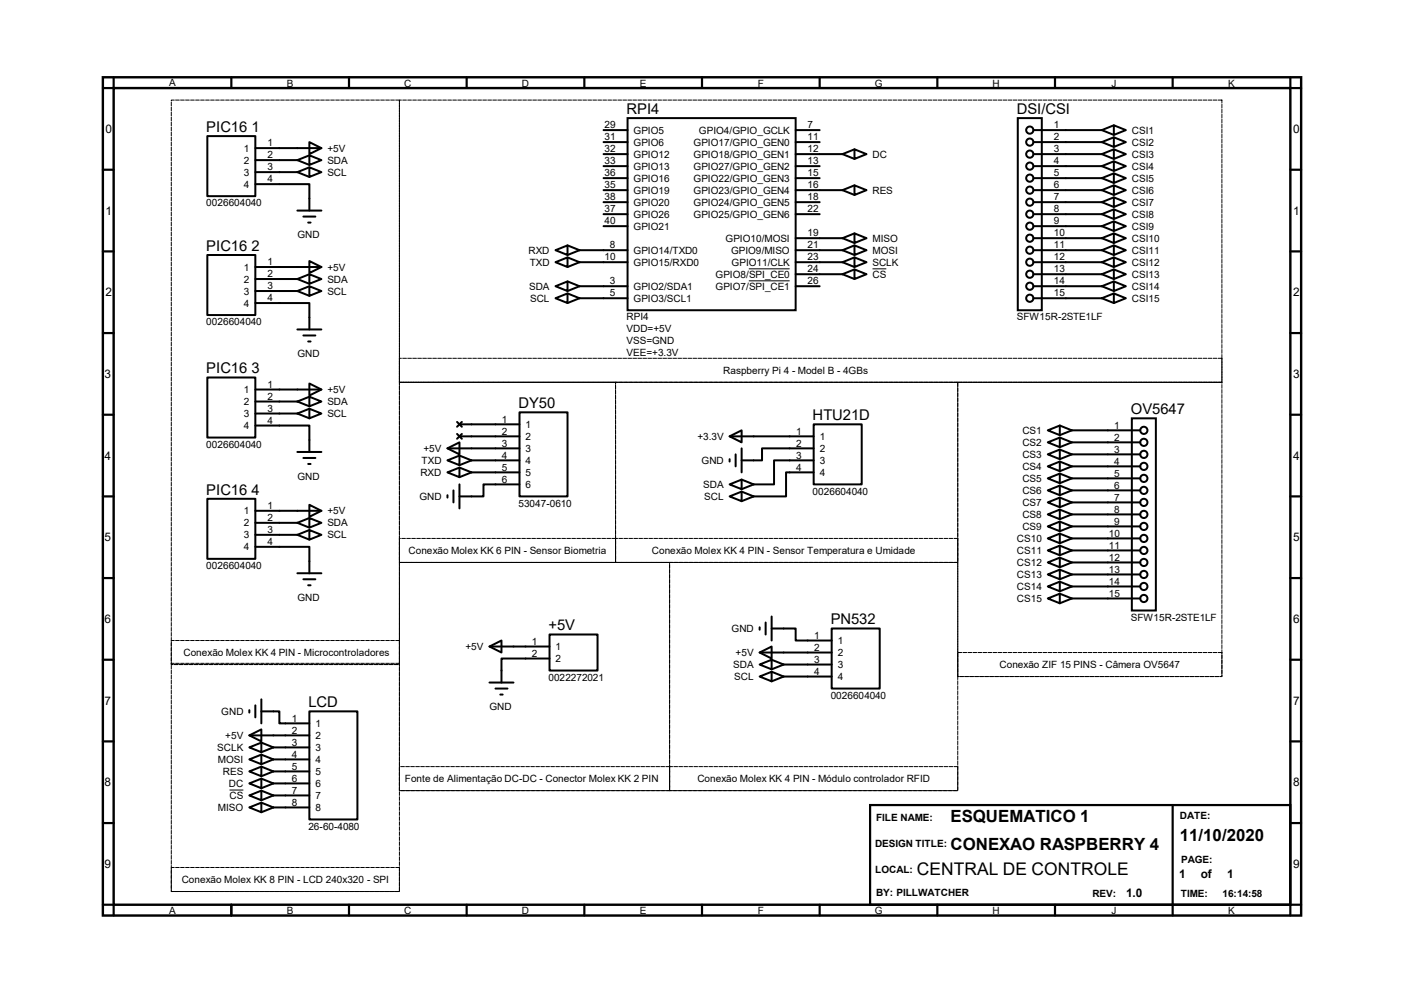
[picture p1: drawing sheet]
<svg xmlns="http://www.w3.org/2000/svg" width="297mm" height="210mm" viewBox="0 0 297 210" stroke-linecap="round" stroke-linejoin="round" font-family="sans-serif">
<path d="M21.8 16.3h253.5v177.3h-253.5zM24 18.6h249v172.7h-249z" fill="none" stroke="#000" stroke-width=".51"/>
<g fill="none" stroke="#000" stroke-width=".47">
<path d="M24 16.3v2.3h-2.2M48.9 16.3v2.3M73.8 16.3v2.3M98.7 16.3v2.3M123.6 16.3v2.3M148.5 16.3v2.3M173.4 16.3v2.3M198.3 16.3v2.3M223.2 16.3v2.3M248.1 16.3v2.3M273 16.3v2.3h2.3M21.8 35.9h2.2"/>
<path d="M273 35.9h2.3M21.8 53.2h2.2M273 53.2h2.3M21.8 70.4h2.2M273 70.4h2.3M21.8 87.7h2.2M273 87.7h2.3M21.8 105h2.2M273 105h2.3M21.8 122.3h2.2M21.8 139.5h2.2M273 122.3h2.3"/>
<path d="M273 139.5h2.3M21.8 156.8h2.2M273 156.8h2.3M21.8 174.1h2.2M184.1 170.3h88.9v21h-88.9zM248.1 170.3v23.3M273 174.1h2.3M21.8 191.3h2.2v2.3M48.9 191.3v2.3M73.8 191.3v2.3M98.7 191.3v2.3M123.6 191.3v2.3"/>
<path d="M148.5 191.3v2.3M173.4 191.3v2.3M198.3 191.3v2.3M223.2 191.3v2.3M275.3 191.3h-2.3v2.3"/>
</g>
<g fill="none" stroke="#000" stroke-width=".42">
<path d="M43.9 28.8h10.1v12.7h-10.1zM54 38.9h11.4v5.6M54 33.9h8.9M54 36.4h8.9M54 31.3h14M62.9 33.9l2.5 1M62.9 36.4l2.5 1M65.4 32.9l2.6 1-2.6 1zM65.4 35.4l2.6 1-2.6 1zM65.4 30.1l2.6 1.2-2.6 1.3zM65.4 32.9l-2.5 1M65.4 35.4l-2.5 1"/>
<path d="M127.7 27.5h5.1M127.7 30.1h5.1M127.7 32.6h5.1M127.7 35.1h5.1M127.7 37.7h5.1M132.8 25h35.5v40.6h-35.5zM168.3 27.5h5.1M168.3 30.1h5.1M168.3 32.6h9.9M168.3 35.1h5.1M168.3 37.7h5.1M178.2 32.6l2.6 1"/>
<path d="M180.8 39.2l2.5 1-2.5 1zM180.8 31.6l2.5 1-2.5 1zM180.8 39.2l-2.6 1M180.8 31.6l-2.6 1M215.3 25h5.1v40.6h-5.1zM218.6 27.5h14.5M218.6 30.1h14.5M218.6 32.6h14.5M218.6 35.1h14.5M218.6 37.7h14.5M233.1 27.5l2.5 1M233.1 30.1l2.5 1"/>
<path d="M233.1 32.6l2.5 1M233.1 35.1l2.5 1.1M233.1 37.7l2.5 1M235.6 26.5l2.6 1-2.6 1zM235.6 29l2.6 1.1-2.6 1zM235.6 31.6l2.6 1-2.6 1zM235.6 34.1l2.6 1-2.6 1.1zM235.6 36.7l2.6 1-2.6 1zM235.6 39.2l2.6 1-2.6 1zM235.6 26.5l-2.5 1M235.6 29l-2.5 1.1M235.6 31.6l-2.5 1"/>
<path d="M235.6 34.1l-2.5 1M235.6 36.7l-2.5 1M235.6 39.2l-2.5 1M43.9 53.9h10.1v12.7h-10.1zM54 59h8.9M54 56.5h14M62.9 44.5h5.1M62.9 59l2.5 1M64.2 45.8h2.5M65.2 47.1h.5M65.4 58l2.6 1-2.6 1zM65.4 55.2l2.6 1.3-2.6 1.2z"/>
<path d="M65.4 58l-2.5 1M117.5 52.9l2.6-1v2zM117.5 55.5l2.6-1.1v2.1zM120.1 51.9l2.5 1M120.1 54.4l2.5 1.1M120.1 59.5l2.5 1M122.6 52.9h10.2M122.6 55.5h10.2M122.6 52.9l-2.5 1M122.6 55.5l-2.5 1M127.7 40.2h5.1M127.7 42.8h5.1"/>
<path d="M127.7 45.3h5.1M127.7 47.8h5.1M168.3 40.2h9.9M168.3 42.8h5.1M168.3 45.3h5.1M168.3 50.4h9.9M168.3 52.9h9.9M168.3 55.5h9.9M168.3 58h9.9M178.2 55.5l2.6 1M178.2 52.9l2.6 1M178.2 40.2l2.6 1"/>
<path d="M178.2 58l2.6 1M178.2 50.4l2.6 1M180.8 54.4l2.5 1.1-2.5 1zM180.8 51.9l2.5 1-2.5 1zM180.8 57l2.5 1-2.5 1zM180.8 49.4l2.5 1-2.5 1zM180.8 54.4l-2.6 1.1M180.8 51.9l-2.6 1M180.8 57l-2.6 1M180.8 49.4l-2.6 1M218.6 40.2h14.5M218.6 42.8h14.5"/>
<path d="M218.6 45.3h14.5M218.6 47.8h14.5M218.6 50.4h14.5M218.6 52.9h14.5M218.6 55.5h14.5M218.6 58h14.5M233.1 40.2l2.5 1M233.1 42.8l2.5 1M233.1 45.3l2.5 1M233.1 47.8l2.5 1.1M233.1 50.4l2.5 1M233.1 52.9l2.5 1"/>
<path d="M233.1 55.5l2.5 1M233.1 58l2.5 1M235.6 41.7l2.6 1.1-2.6 1zM235.6 44.3l2.6 1-2.6 1zM235.6 46.8l2.6 1-2.6 1.1zM235.6 49.4l2.6 1-2.6 1zM235.6 51.9l2.6 1-2.6 1zM235.6 54.4l2.6 1.1-2.6 1zM235.6 57l2.6 1-2.6 1zM235.6 59.5l2.6 1-2.6 1.1zM235.6 41.7l-2.5 1.1M235.6 44.3l-2.5 1"/>
<path d="M235.6 46.8l-2.5 1M235.6 49.4l-2.5 1M235.6 51.9l-2.5 1M235.6 54.4l-2.5 1.1M235.6 57l-2.5 1M235.6 59.5l-2.5 1M43.9 79.8h10.1v12.7h-10.1zM54 64.1h11.4v5.6M54 61.6h8.9M62.9 61.6l2.5 1M62.9 69.7h5.1M64.2 71h2.5"/>
<path d="M65.2 72.2h.5M65.4 60.5l2.6 1.1-2.6 1zM65.4 60.5l-2.5 1.1M117.5 60.5l2.6-1v2.1zM117.5 63.1l2.6-1v2zM120.1 62.1l2.5 1M122.6 60.5h10.2M122.6 63.1h10.2M122.6 60.5l-2.5 1.1M122.6 63.1l-2.5 1M168.3 60.5h5.1M218.6 60.5h14.5"/>
<path d="M218.6 63.1h14.5M233.1 60.5l2.5 1.1M233.1 63.1l2.5 1M235.6 62.1l2.6 1-2.6 1zM235.6 62.1l-2.5 1M54 90h11.4v5.6M54 84.9h8.9M54 87.5h8.9M54 82.4h14M62.9 84.9l2.5 1M62.9 87.5l2.5 1M62.9 95.6h5.1"/>
<path d="M64.2 96.9h2.5M65.2 98.1h.5M65.4 83.9l2.6 1-2.6 1zM65.4 86.4l2.6 1.1-2.6 1zM65.4 81.1l2.6 1.3-2.6 1.3zM65.4 83.9l-2.5 1M65.4 86.4l-2.5 1.1M94.7 97.4l2.5-1v2zM94.7 99.9l2.5-1v2zM94.7 94.8l2.5-1.2v2.5zM94.7 94.8h15.2M96.7 89.2l1 1.1"/>
<path d="M96.7 91.8l1 1M97.2 89.7h12.7M97.2 92.3h12.7M97.2 96.4l2.5 1M97.2 98.9l2.5 1M97.7 89.2l-1 1.1M97.7 91.8l-1 1M99.7 97.4h10.2M99.7 99.9h10.2M99.7 97.4l-2.5 1M99.7 99.9l-2.5 1M109.9 87.2h10.2v17.8h-10.2z"/>
<path d="M154.3 92.3l2.6-1.3v2.6zM154.3 92.3h17.8M154.3 97.1v.5M155.6 96.1v2.5M156.9 94.8v5.1M172.1 89.7h10.2v12.7h-10.2zM172.1 97.4h-8.4v5h-4.3M172.1 99.9h-5.8v5.1h-6.9M172.1 94.8h-10.9v2.6h-4.3M221.7 91l2.5-1v2zM221.7 93.6l2.5-1.1v2.1zM221.7 96.1l2.5-1v2z"/>
<path d="M221.7 98.6l2.5-1v2.1zM224.2 90l2.5 1M224.2 92.5l2.5 1.1M224.2 95.1l2.5 1M224.2 97.6l2.5 1M226.7 91h14.5M226.7 93.6h14.5M226.7 96.1h14.5M226.7 98.6h14.5M226.7 91l-2.5 1M226.7 93.6l-2.5 1M226.7 96.1l-2.5 1"/>
<path d="M226.7 98.6l-2.5 1.1M239.4 88.5h5.1v40.6h-5.1zM43.9 105.5h10.1v12.7h-10.1zM54 115.7h11.4v5.5M54 110.6h8.9M54 113.1h8.9M54 108h14M62.9 110.6l2.5 1M62.9 113.1l2.5 1M65.4 109.6l2.6 1-2.6 1zM65.4 112.1l2.6 1-2.6 1zM65.4 106.8l2.6 1.2-2.6 1.3z"/>
<path d="M65.4 109.6l-2.5 1M65.4 112.1l-2.5 1M94.7 104.7v.5M95.9 103.7v2.6M97.2 102.4v5.1M109.9 102.4h-7.6v2.6h-5.1M154.3 102.4l2.6-1v2.1zM154.3 105l2.6-1v2zM156.9 101.4l2.5 1M156.9 104l2.5 1M159.4 102.4l-2.5 1.1M159.4 105l-2.5 1"/>
<path d="M221.7 101.2l2.5-1v2zM221.7 103.7l2.5-1v2zM221.7 106.3l2.5-1.1v2.1zM221.7 108.8l2.5-1v2zM221.7 111.3l2.5-1v2.1zM221.7 113.9l2.5-1v2zM221.7 119l2.5-1.1v2.1zM221.7 116.4l2.5-1v2zM224.2 100.2l2.5 1M224.2 102.7l2.5 1M224.2 105.2l2.5 1.1M224.2 107.8l2.5 1"/>
<path d="M224.2 110.3l2.5 1M224.2 112.9l2.5 1M224.2 117.9l2.5 1.1M224.2 115.4l2.5 1M226.7 101.2h14.5M226.7 103.7h14.5M226.7 106.3h14.5M226.7 108.8h14.5M226.7 111.3h14.5M226.7 113.9h14.5M226.7 119h14.5M226.7 116.4h14.5"/>
<path d="M226.7 101.2l-2.5 1M226.7 103.7l-2.5 1M226.7 106.3l-2.5 1M226.7 108.8l-2.5 1M226.7 111.3l-2.5 1.1M226.7 113.9l-2.5 1M226.7 119l-2.5 1M226.7 116.4l-2.5 1M62.9 121.2h5.1M64.2 122.5h2.5M65.2 123.8h.5M103.5 136.7l2.6-1.2v2.5z"/>
<path d="M103.5 136.7h12.7M116.2 134.2h10.2v7.6h-10.2zM116.2 139.3h-10.1v5.1M160.7 138l2.5-1.3v2.6zM160.7 138h15.2M160.7 132.7v.5M162 131.7v2.5M163.2 132.9h5.1v2.6h7.6M163.2 139.5l2.6 1M163.2 130.4v5.1M175.9 132.9h10.2v12.7h-10.2zM221.7 126.6l2.5-1v2z"/>
<path d="M221.7 124l2.5-1v2.1zM221.7 121.5l2.5-1v2zM224.2 125.6l2.5 1M224.2 123l2.5 1M224.2 120.5l2.5 1M226.7 126.6h14.5M226.7 124h14.5M226.7 121.5h14.5M226.7 126.6l-2.5 1M226.7 124l-2.5 1.1M226.7 121.5l-2.5 1M52.7 158.1l2.6-1v2z"/>
<path d="M52.7 155.5l2.6-1.2v2.5zM52.7 155.5h12.7M52.7 150.2v.5M54 149.2v2.5M55.3 150.5h3.8v2.5h6.3M55.3 157.1l2.5 1M55.3 159.6l2.5 1M55.3 147.9v5.1M57.8 158.1h7.6M57.8 158.1l-2.5 1M65.4 150.5h10.2v22.8h-10.2zM103.5 144.4h5.1"/>
<path d="M104.8 145.6h2.6M105.8 146.9h.5M160.7 140.5l2.5-1v2.1zM160.7 143.1l2.5-1v2zM163.2 142.1l2.6 1M165.8 140.5h10.1M165.8 143.1h10.1M165.8 140.5l-2.6 1.1M165.8 143.1l-2.6 1M52.7 160.6l2.6-1v2zM52.7 163.2l2.6-1.1v2.1zM52.7 165.7l2.6-1v2z"/>
<path d="M52.7 168.2l2.6-1v2zM52.7 170.8l2.6-1v2zM55.3 162.1l2.5 1.1M55.3 164.7l2.5 1M55.3 167.2l2.5 1M55.3 169.8l2.5 1M57.8 160.6h7.6M57.8 163.2h7.6M57.8 165.7h7.6M57.8 168.2h7.6M57.8 170.8h7.6M57.8 160.6l-2.5 1"/>
<path d="M57.8 163.2l-2.5 1M57.8 165.7l-2.5 1M57.8 168.2l-2.5 1M57.8 170.8l-2.5 1"/>
<circle cx="217.8" cy="37.7" r=".76"/>
<circle cx="217.8" cy="32.6" r=".76"/>
<circle cx="217.8" cy="35.1" r=".76"/>
<circle cx="217.8" cy="30.1" r=".76"/>
<circle cx="217.8" cy="27.5" r=".76"/>
<circle cx="217.8" cy="45.3" r=".76"/>
<circle cx="217.8" cy="50.4" r=".76"/>
<circle cx="217.8" cy="42.8" r=".76"/>
<circle cx="217.8" cy="40.2" r=".76"/>
<circle cx="217.8" cy="47.8" r=".76"/>
<circle cx="217.8" cy="52.9" r=".76"/>
<circle cx="217.8" cy="58" r=".76"/>
<circle cx="217.8" cy="55.5" r=".76"/>
<circle cx="217.8" cy="63.1" r=".76"/>
<circle cx="217.8" cy="60.5" r=".76"/>
<circle cx="242" cy="93.6" r=".76"/>
<circle cx="242" cy="91" r=".76"/>
<circle cx="242" cy="96.1" r=".76"/>
<circle cx="242" cy="98.6" r=".76"/>
<circle cx="242" cy="108.8" r=".76"/>
<circle cx="242" cy="113.9" r=".76"/>
<circle cx="242" cy="106.3" r=".76"/>
<circle cx="242" cy="111.3" r=".76"/>
<circle cx="242" cy="116.4" r=".76"/>
<circle cx="242" cy="119" r=".76"/>
<circle cx="242" cy="101.2" r=".76"/>
<circle cx="242" cy="103.7" r=".76"/>
<circle cx="242" cy="121.5" r=".76"/>
<circle cx="242" cy="126.6" r=".76"/>
<circle cx="242" cy="124" r=".76"/>
</g>
<path d="M158.4 56.9h8.6M158.4 59.4h8.6M184.6 56.9h2.9M48.6 167.1h2.9" fill="none" stroke="#000" stroke-width=".21"/>
<g fill="none" stroke="#000" stroke-width=".21" stroke-dasharray=".8 .3">
<path d="M36.2 21.2h48.3v119.3h-48.3zM84.5 21.2h174v59.7h-174zM84.5 75.8h174v5.1h-174zM84.5 80.9h45.7v38.1h-45.7zM130.2 80.9h72.4v38.1h-72.4zM202.6 80.9h55.9v62.2h-55.9zM84.5 119h57.1v48.2h-57.1zM84.5 113.9h45.7v5.1h-45.7zM130.2 113.9h72.4v5.1h-72.4zM141.6 119h61v48.2h-61zM36.2 135.5h48.3v5h-48.3zM202.6 138h55.9v5.1h-55.9z"/>
<path d="M36.2 140.3h48.3v48.3h-48.3zM84.5 162.1h57.1v5.1h-57.1zM141.6 162.1h61v5.1h-61zM36.2 183.5h48.3v5.1h-48.3z"/>
</g>
<text font-size="3.7" x="194" y="185">CENTRAL DE CONTROLE</text>
<g font-size="3.6">
<text x="201.1" y="173.9">ESQUEMATICO 1</text>
<text x="201.1" y="179.7">CONEXAO RASPBERRY 4</text>
<text x="249.6" y="178">11/10/2020</text>
</g>
<g font-size="3.1">
<text x="43.6" y="27.9">PIC16 1</text>
<text x="132.5" y="24.1">RPI4</text>
<text x="215.1" y="24.1">DSI/CSI</text>
<text x="43.6" y="53">PIC16 2</text>
<text x="43.6" y="79">PIC16 3</text>
<text x="109.7" y="86.3">DY50</text>
<text x="171.9" y="88.9">HTU21D</text>
<text x="239.2" y="87.6">OV5647</text>
<text x="43.6" y="104.6">PIC16 4</text>
<text x="116" y="133.3">+5V</text>
<text x="175.7" y="132">PN532</text>
<text x="65.2" y="149.6">LCD</text>
</g>
<g font-size="2.5">
<text x="22.4" y="28.2">0</text>
<text x="273.6" y="28.2">0</text>
<text x="22.4" y="45.4">1</text>
<text x="273.6" y="45.4">1</text>
<text x="22.4" y="62.7">2</text>
<text x="273.6" y="62.7">2</text>
<text x="22.1" y="80">3</text>
<text x="273.6" y="80">3</text>
<text x="22.1" y="97.2">4</text>
<text x="273.6" y="97.2">4</text>
<text x="22.1" y="114.5">5</text>
<text x="273.6" y="114.5">5</text>
<text x="22.1" y="131.8">6</text>
<text x="273.6" y="131.8">6</text>
<text x="22.1" y="149.1">7</text>
<text x="273.6" y="149.1">7</text>
<text x="22.1" y="166.3">8</text>
<text x="273.6" y="166.3">8</text>
<text x="22.1" y="183.6">9</text>
<text x="249.4" y="185.7">1</text>
<text x="254" y="185.7">of</text>
<text x="259.6" y="185.7">1</text>
<text x="273.6" y="183.6">9</text>
<text x="238.2" y="189.7">1.0</text>
</g>
<g font-size="2.1">
<text x="35.8" y="18.1">A</text>
<text x="60.7" y="18.4">B</text>
<text x="85.5" y="18.4">C</text>
<text x="110.4" y="18.4">D</text>
<text x="135.3" y="18.4">E</text>
<text x="160.3" y="18.4">F</text>
<text x="185" y="18.4">G</text>
<text x="210" y="18.4">H</text>
<text x="235.1" y="18.4">J</text>
<text x="259.8" y="18.4">K</text>
<text x="127.9" y="27.1">29</text>
<text x="127.9" y="29.7">31</text>
<text x="134" y="28.3">GPIO5</text>
<text x="147.9" y="28.3">GPIO4/GPIO_GCLK</text>
<text x="170.9" y="27.1">7</text>
<text x="170.9" y="29.7">11</text>
<text x="222.9" y="27.1">1</text>
<text x="222.9" y="29.7">2</text>
<text x="239.4" y="28.3">CSI1</text>
<text x="51.6" y="32.1">1</text>
<text x="51.6" y="34.6">2</text>
<text x="56.6" y="30.9">1</text>
<text x="56.6" y="33.5">2</text>
<text x="69.3" y="34.6">SDA</text>
<text x="69.3" y="32.1">+5V</text>
<text x="127.9" y="34.8">33</text>
<text x="127.9" y="32.2">32</text>
<text x="134" y="30.8">GPIO6</text>
<text x="134" y="35.9">GPIO13</text>
<text x="134" y="33.4">GPIO12</text>
<text x="146.7" y="30.8">GPIO17/GPIO_GEN0</text>
<text x="146.7" y="35.9">GPIO27/GPIO_GEN2</text>
<text x="146.7" y="33.4">GPIO18/GPIO_GEN1</text>
<text x="170.9" y="34.8">13</text>
<text x="170.9" y="32.2">12</text>
<text x="184.6" y="33.4">DC</text>
<text x="222.9" y="32.2">3</text>
<text x="222.9" y="34.8">4</text>
<text x="239.4" y="30.8">CSI2</text>
<text x="239.4" y="33.4">CSI3</text>
<text x="239.4" y="35.9">CSI4</text>
<text x="51.6" y="37.2">3</text>
<text x="51.6" y="39.7">4</text>
<text x="56.6" y="36">3</text>
<text x="56.6" y="38.6">4</text>
<text x="69.3" y="37.2">SCL</text>
<text x="127.9" y="39.8">35</text>
<text x="127.9" y="37.3">36</text>
<text x="134" y="41">GPIO19</text>
<text x="134" y="38.4">GPIO16</text>
<text x="146.7" y="38.4">GPIO22/GPIO_GEN3</text>
<text x="146.7" y="41">GPIO23/GPIO_GEN4</text>
<text x="170.9" y="37.3">15</text>
<text x="170.9" y="39.8">16</text>
<text x="184.6" y="41">RES</text>
<text x="222.9" y="37.3">5</text>
<text x="222.9" y="39.8">6</text>
<text x="239.4" y="38.4">CSI5</text>
<text x="239.4" y="41">CSI6</text>
<text x="43.6" y="43.6">0026604040</text>
<text x="127.9" y="44.9">37</text>
<text x="127.9" y="42.4">38</text>
<text x="127.9" y="47.5">40</text>
<text x="134" y="46.1">GPIO26</text>
<text x="134" y="43.5">GPIO20</text>
<text x="146.7" y="43.5">GPIO24/GPIO_GEN5</text>
<text x="146.7" y="46.1">GPIO25/GPIO_GEN6</text>
<text x="170.9" y="42.4">18</text>
<text x="170.9" y="44.9">22</text>
<text x="222.9" y="42.4">7</text>
<text x="222.9" y="44.9">8</text>
<text x="222.9" y="47.5">9</text>
<text x="239.4" y="43.5">CSI7</text>
<text x="239.4" y="46.1">CSI8</text>
<text x="62.9" y="50.4">GND</text>
<text x="111.8" y="53.7">RXD</text>
<text x="129" y="52.5">8</text>
<text x="134" y="48.6">GPIO21</text>
<text x="134" y="53.7">GPIO14/TXD0</text>
<text x="153.5" y="51.1">GPIO10/MOSI</text>
<text x="154.6" y="53.7">GPIO9/MISO</text>
<text x="170.9" y="50">19</text>
<text x="170.9" y="52.5">21</text>
<text x="184.6" y="53.7">MOSI</text>
<text x="184.6" y="51.1">MISO</text>
<text x="222.9" y="50">10</text>
<text x="222.9" y="52.5">11</text>
<text x="239.4" y="48.6">CSI9</text>
<text x="239.4" y="51.1">CSI10</text>
<text x="239.4" y="53.7">CSI11</text>
<text x="51.6" y="57.2">1</text>
<text x="51.6" y="59.8">2</text>
<text x="56.6" y="56.1">1</text>
<text x="56.6" y="58.6">2</text>
<text x="69.3" y="59.8">SDA</text>
<text x="69.3" y="57.2">+5V</text>
<text x="112.1" y="56.2">TXD</text>
<text x="127.9" y="55.1">10</text>
<text x="134" y="56.2">GPIO15/RXD0</text>
<text x="151.4" y="58.8">GPIO8/SPI_CE0</text>
<text x="154.8" y="56.2">GPIO11/CLK</text>
<text x="170.9" y="55.1">23</text>
<text x="170.9" y="57.6">24</text>
<text x="184.6" y="56.2">SCLK</text>
<text x="184.6" y="58.8">CS</text>
<text x="222.9" y="55.1">12</text>
<text x="222.9" y="57.6">13</text>
<text x="239.4" y="56.2">CSI12</text>
<text x="239.4" y="58.8">CSI13</text>
<text x="51.6" y="62.3">3</text>
<text x="51.6" y="64.9">4</text>
<text x="56.6" y="61.2">3</text>
<text x="56.6" y="63.7">4</text>
<text x="69.3" y="62.3">SCL</text>
<text x="111.9" y="61.3">SDA</text>
<text x="112.1" y="63.8">SCL</text>
<text x="129" y="60.2">3</text>
<text x="129" y="62.7">5</text>
<text x="134" y="61.3">GPIO2/SDA1</text>
<text x="134" y="63.8">GPIO3/SCL1</text>
<text x="151.4" y="61.3">GPIO7/SPI_CE1</text>
<text x="170.9" y="60.2">26</text>
<text x="222.9" y="60.2">14</text>
<text x="222.9" y="62.7">15</text>
<text x="239.4" y="61.3">CSI14</text>
<text x="239.4" y="63.8">CSI15</text>
<text x="43.6" y="68.8">0026604040</text>
<text x="132.5" y="67.8">RPI4</text>
<text x="132.5" y="70.3">VDD=+5V</text>
<text x="215.1" y="67.8">SFW15R-2STE1LF</text>
<text x="62.9" y="75.5">GND</text>
<text x="132.5" y="72.9">VSS=GND</text>
<text x="132.5" y="75.4">VEE=+3.3V</text>
<text x="51.6" y="83.1">1</text>
<text x="56.6" y="82">1</text>
<text x="69.3" y="83.1">+5V</text>
<text x="153" y="79">Raspberry Pi 4 - Model B - 4GBs</text>
<text x="51.6" y="85.7">2</text>
<text x="51.6" y="88.2">3</text>
<text x="56.6" y="84.5">2</text>
<text x="56.6" y="87.1">3</text>
<text x="56.6" y="89.6">4</text>
<text x="69.3" y="85.7">SDA</text>
<text x="69.3" y="88.2">SCL</text>
<text x="106.2" y="89.4">1</text>
<text x="43.6" y="94.7">0026604040</text>
<text x="51.6" y="90.8">4</text>
<text x="89.6" y="95.6">+5V</text>
<text x="106.2" y="91.9">2</text>
<text x="106.2" y="94.4">3</text>
<text x="111.2" y="90.5">1</text>
<text x="111.2" y="93">2</text>
<text x="111.2" y="95.6">3</text>
<text x="147.5" y="93">+3.3V</text>
<text x="168.4" y="91.9">1</text>
<text x="168.4" y="94.4">2</text>
<text x="173.4" y="93">1</text>
<text x="173.4" y="95.6">2</text>
<text x="216.3" y="91.8">CS1</text>
<text x="216.3" y="94.3">CS2</text>
<text x="235.7" y="90.6">1</text>
<text x="235.7" y="93.2">2</text>
<text x="235.7" y="95.7">3</text>
<text x="62.9" y="101.4">GND</text>
<text x="88.9" y="100.7">RXD</text>
<text x="89.2" y="98.1">TXD</text>
<text x="106.2" y="97">4</text>
<text x="106.2" y="99.5">5</text>
<text x="111.2" y="98.1">4</text>
<text x="111.2" y="100.7">5</text>
<text x="148.4" y="98.1">GND</text>
<text x="168.4" y="97">3</text>
<text x="168.4" y="99.5">4</text>
<text x="173.4" y="98.1">3</text>
<text x="173.4" y="100.7">4</text>
<text x="216.3" y="96.9">CS3</text>
<text x="216.3" y="99.4">CS4</text>
<text x="216.3" y="101.9">CS5</text>
<text x="235.7" y="98.3">4</text>
<text x="235.7" y="100.8">5</text>
<text x="56.6" y="107.7">1</text>
<text x="88.7" y="105.7">GND</text>
<text x="106.2" y="102.1">6</text>
<text x="109.7" y="107.1">53047-0610</text>
<text x="111.2" y="103.2">6</text>
<text x="148.8" y="103.2">SDA</text>
<text x="149" y="105.7">SCL</text>
<text x="171.9" y="104.6">0026604040</text>
<text x="216.3" y="104.5">CS6</text>
<text x="216.3" y="107">CS7</text>
<text x="235.7" y="103.3">6</text>
<text x="235.7" y="105.9">7</text>
<text x="51.6" y="108.8">1</text>
<text x="51.6" y="111.3">2</text>
<text x="51.6" y="113.9">3</text>
<text x="56.6" y="110.2">2</text>
<text x="56.6" y="112.7">3</text>
<text x="69.3" y="111.3">SDA</text>
<text x="69.3" y="113.9">SCL</text>
<text x="69.3" y="108.8">+5V</text>
<text x="216.3" y="109.6">CS8</text>
<text x="216.3" y="112.1">CS9</text>
<text x="234.6" y="113.5">10</text>
<text x="235.7" y="108.4">8</text>
<text x="235.7" y="111">9</text>
<text x="51.6" y="116.4">4</text>
<text x="56.6" y="115.3">4</text>
<text x="86.4" y="117.1">Conexão Molex KK 6 PIN - Sensor Biometria</text>
<text x="137.9" y="117.1">Conexão Molex KK 4 PIN - Sensor Temperatura e Umidade</text>
<text x="215.1" y="114.6">CS10</text>
<text x="215.1" y="119.7">CS12</text>
<text x="215.1" y="117.2">CS11</text>
<text x="234.6" y="116">11</text>
<text x="234.6" y="118.6">12</text>
<text x="43.6" y="120.4">0026604040</text>
<text x="215.1" y="124.8">CS14</text>
<text x="215.1" y="122.3">CS13</text>
<text x="234.6" y="121.1">13</text>
<text x="234.6" y="123.7">14</text>
<text x="62.9" y="127.1">GND</text>
<text x="215.1" y="127.3">CS15</text>
<text x="234.6" y="126.2">15</text>
<text x="239.2" y="131.3">SFW15R-2STE1LF</text>
<text x="98.5" y="137.5">+5V</text>
<text x="112.5" y="136.4">1</text>
<text x="117.5" y="137.5">1</text>
<text x="154.8" y="133.7">GND</text>
<text x="172.2" y="135.1">1</text>
<text x="172.2" y="137.6">2</text>
<text x="177.2" y="136.2">1</text>
<text x="38.8" y="138.7">Conexão Molex KK 4 PIN - Microcontroladores</text>
<text x="112.5" y="138.9">2</text>
<text x="116" y="144">0022272021</text>
<text x="117.5" y="140">2</text>
<text x="155.1" y="141.3">SDA</text>
<text x="155.3" y="143.8">SCL</text>
<text x="155.6" y="138.8">+5V</text>
<text x="172.2" y="140.2">3</text>
<text x="172.2" y="142.7">4</text>
<text x="177.2" y="138.8">2</text>
<text x="177.2" y="141.3">3</text>
<text x="177.2" y="143.8">4</text>
<text x="211.5" y="141.2">Conexão ZIF 15 PINS - Câmera OV5647</text>
<text x="175.7" y="147.8">0026604040</text>
<text x="46.8" y="151.2">GND</text>
<text x="61.7" y="152.6">1</text>
<text x="61.7" y="155.2">2</text>
<text x="66.7" y="153.8">1</text>
<text x="103.5" y="150.2">GND</text>
<text x="46" y="158.8">SCLK</text>
<text x="46.1" y="161.4">MOSI</text>
<text x="47.7" y="156.3">+5V</text>
<text x="61.7" y="157.7">3</text>
<text x="61.7" y="160.2">4</text>
<text x="66.7" y="156.3">2</text>
<text x="66.7" y="158.8">3</text>
<text x="66.7" y="161.4">4</text>
<text x="47.2" y="163.9">RES</text>
<text x="48.4" y="166.5">DC</text>
<text x="61.7" y="162.8">5</text>
<text x="61.7" y="165.3">6</text>
<text x="61.7" y="167.9">7</text>
<text x="66.7" y="163.9">5</text>
<text x="66.7" y="166.5">6</text>
<text x="85.6" y="165.4">Fonte de Alimentação DC-DC - Conector Molex KK 2 PIN</text>
<text x="147.5" y="165.4">Conexão Molex KK 4 PIN - Módulo controlador RFID</text>
<text x="46.1" y="171.5">MISO</text>
<text x="48.6" y="169">CS</text>
<text x="61.7" y="170.4">8</text>
<text x="66.7" y="169">7</text>
<text x="66.7" y="171.5">8</text>
<text x="185.3" y="173.7">FILE NAME:</text>
<text x="249.6" y="173.2">DATE:</text>
<text x="65.2" y="175.5">26-60-4080</text>
<text x="185.1" y="179.2">DESIGN TITLE:</text>
<text x="185.2" y="184.5">LOCAL:</text>
<text x="249.9" y="182.6">PAGE:</text>
<text x="38.4" y="186.7">Conexão Molex KK 8 PIN - LCD 240x320 - SPI</text>
<text x="185.3" y="189.5">BY: PILLWATCHER</text>
<text x="231.1" y="189.6">REV:</text>
<text x="249.8" y="189.6">TIME:</text>
<text x="258.6" y="189.6">16:14:58</text>
<text x="35.8" y="193.4">A</text>
<text x="60.7" y="193.4">B</text>
<text x="85.5" y="193.4">C</text>
<text x="110.4" y="193.4">D</text>
<text x="135.3" y="193.4">E</text>
<text x="160.3" y="193.4">F</text>
<text x="185" y="193.4">G</text>
<text x="210" y="193.4">H</text>
<text x="235.1" y="193.4">J</text>
<text x="259.8" y="193.4">K</text>
</g>
</svg>
